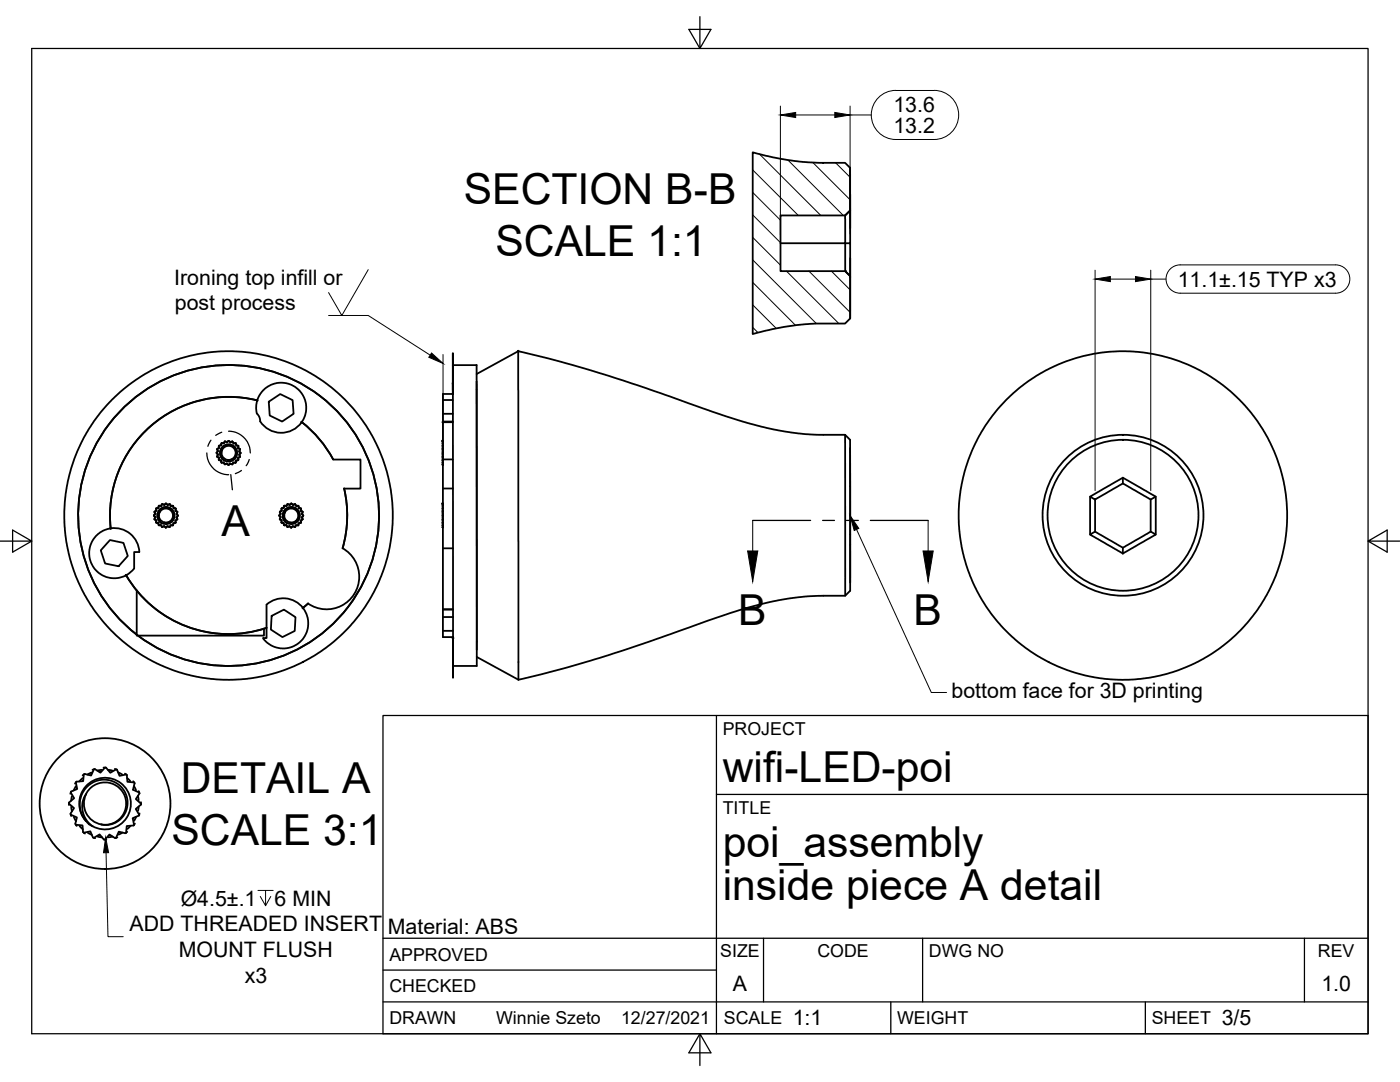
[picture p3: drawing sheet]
<svg xmlns="http://www.w3.org/2000/svg" width="279mm" height="216mm" viewBox="0 0 279 216" stroke-linecap="round" stroke-linejoin="round" font-family="sans-serif">
<!-- layer: Visible -->
<g fill="none" stroke="#000" stroke-width=".36">
<path d="M150.2 30.4l4 1 4.4 .7 4.8 .4h5.3l.2 .2a1.69 1.69 0 0 1 .8 1.9v7.4l-1 1h-12.9v11.1h12.9l1 1v7.6a1.45 1.45 0 0 1-.8 1.6l-.2 .3h-5.7l-3.9 .3-4.9 .8-4 1zM169.7 33.5v12M155.8 48.5h12.9v-4.9a1.2 1.2 0 0 1 .7-1.4l.3-.2v13.1a2.03 2.03 0 0 1-1-1.2v-5.4h1M169.7 51.5v12M51.3 79.9l.5-1.1 .7-.9 .7-.6 .9-.5 1-.3 1.3-.1 1.8 .4 .7 .4 .9 .8 .6 .8 .5 1.1 .2 1.1v1.1l-.3 1-.6 1.1M51.3 79.9l-.2 1 .1 1.6M51.3 79.9a23.7 23.7 0 0 0-29.2 25.5M51.4 79.9a23.7 23.7 0 0 0-29.3 25.5M88.4 79.8h2M90.4 76.6v-.2v2.2h-2v5.5M90.4 72.9h4.7M90.4 78.6v-5.7v59.9v-5.7h-2v-5.5"/>
<path d="M95.1 72.8l.1 60.1h-4.8M95.1 76.1v53.5M103.4 70.1l.1 65.5M103.4 70.1a294.1 294.1 0 0 1 37.8 11.7l7 2.3 6.7 1.7a46.7 46.7 0 0 0 9.4 1h4.4M103.4 70.1l-8.3 4.5M43.2 90.5l.4 .2-.3 .4M43.3 89.7l.3 .3-.4 .4M43.4 91.2l.4 .1-.1 .5M43.4 90.6v.3M43.4 89.9v.3M43.6 91.3l.1 .2M43.7 89.2l-.2 .3"/>
<path d="M43.7 89l.1 .4-.5 .2M43.7 91.8h.4l.1 .5M43.7 89h-.1M43.7 91.8v.1M43.9 91.9l.3 .2M44.1 88.7l-.2 .2M44.2 88.4v.5l-.5 .1M44.2 92.3l.4-.1 .2 .4M44.2 88.4l-.1 .1M44.2 92.3l.1 .1M44.3 89.7a1.42 1.42 0 0 1 1.8-.7 1.42 1.42 0 0 1 .9 1.7 1.42 1.42 0 0 1-1.6 1.1M44.3 89.7l-.2 .7 .1 .6 .6 .9"/>
<path d="M44.4 89.8a1.41 1.41 0 0 0 1 2M44.4 91.5a1.59 1.59 0 0 1-.2-2.1 1.59 1.59 0 0 1 2.2-.3 1.59 1.59 0 0 1 .4 2.2l-.6 .4-.8 .1M44.4 91.5l.4 .4M44.4 91.6a1.73 1.73 0 0 1 .7-2.9 1.73 1.73 0 0 1 2.2 1.8 1.73 1.73 0 0 1-2.5 1.4M44.5 92.3l.3 .1M44.7 88.3l-.2 .1M44.8 88.1l-.1 .4-.5-.1M44.8 92.6l.1 .1M45 92.7l.3-.3 .3 .4M45.1 92.6h.3M45.4 88.1l-.3 .1M45.6 88l-.3 .3-.4-.2"/>
<path d="M45.6 92.8h.1M45.6 88h-.1M45.6 88l.4 .3 .4-.2M45.8 88.1l.3 .1M46.1 92.6h-.3M46.3 88.1h.1M46.4 88.1h.1M46.4 92.7l-.5-.3-.3 .4M46.4 88.1l.2 .4 .4-.1M46.4 92.6h.1M46.5 88.3l.3 .1M46.8 92.3l-.3 .1"/>
<path d="M46.9 88.4h.1M47 92.4l-.5-.2-.1 .4M47 92.3v.1M47 88.4l.1 .5 .5 .1M47.1 92.2l-.1 .1M47.1 88.7l.2 .2M47.3 91.8l-.2 .3M47.5 88.9l.1 .1M47.5 91.8l-.4 .1-.1 .4M47.6 89.2l.1 .3M47.6 91.8h-.1M47.6 89l-.1 .5 .4 .1v-.1"/>
<path d="M47.6 91.7v.1M47.7 91.3l-.1 .2M47.8 89.9l.1 .2M47.9 90.6l-.1 .3M47.9 91.2l-.4 .1 .1 .5M47.9 91.1v.1M47.9 89.6v.1M47.9 89.7l-.2 .4 .3 .3v-.1M47.9 91v.1M48 90.4l-.3 .3 .2 .4M48 90.4h.1M51.3 82.5l.4 .6a3.9 3.9 0 0 0 3.6 3.2 5 5 0 0 0 4.9-2.1"/>
<path d="M53.6 80.2l2.3-1.6 2.5 1.2 .2 2.8-2.3 1.5-2.5-1.2zM60.2 84.2a23.7 23.7 0 0 1 6.3 7.5M66.5 91.7h5.4v5.8h-3.3M68.7 97.5a23.6 23.6 0 0 1-.3 11.9M68.7 97.5a23.7 23.7 0 0 1-.3 11.9 6.5 6.5 0 0 1 2.3 9.1 6.5 6.5 0 0 1-9.2 1.9M88.3 92.4l.1 .4M88.3 91.8v.5M88.3 91.2v.6M88.3 90.4v.7M88.3 89.5v.9M88.3 88.1h.1M88.3 88.9v.1"/>
<path d="M88.4 90.3l-.1 .1M88.4 91l-.1 .2M88.4 91.7l-.1 .1M88.4 92.2l-.1 .2M88.4 88l-.1 1.5M88.4 84.1v37.5M88.4 91.1l-.1 .1M88.4 91.8h-.1M88.4 92.3l-.1 .1M88.4 88.9l-.1 .1M88.4 89.5l-.1 .2M88.4 88.4l-.1 .1"/>
<path d="M88.4 88.4h-.1M88.4 92.6h.1M88.4 90l-.1 .1M88.4 90.6l-.1 .1M88.4 91.3h-.1M88.4 91.8l-.1 .1M88.4 89.4l-.1 .1M88.4 91.7h2M88.4 97.5h2M88.4 82.6h2M88.4 84.1h2M88.4 84.2h2"/>
<path d="M168.7 86.8l1 1v30.1l-1 1h-4.4a62.3 62.3 0 0 0-20.3 4l-14 5-10.3 3.4-6.6 1.9-9.6 2.4M168.7 86.8v32.1M169.7 89.4v26.8M217.6 99.1l6.5-3.8v.7a.65 .65 0 0 1-.6 .8l-5 2.9zM217.6 99.1v7.6M218.5 99.7v6.4M224.1 95.3l6.6 3.8-.7 .3a.61 .61 0 0 1-.9-.1l-5-2.8M229.6 99.7v5.9a.56 .56 0 0 0 .5 .8l.6 .3-6.6 3.7M230.7 99.1v7.6M21.9 107.8l2.7 .5 .9 2.6-1.8 2.1-2.7-.6-.9-2.6zM22.1 105.4l-1.2 .3-.9 .5-1.3 1.3-.5 1-.4 1.2v.9l.2 1.1 .6 1.4 .6 .7 .7 .6 1.2 .7 2 .3 .9-.2 1.2-.4M22.1 105.4a5 5 0 0 1 5.7 4.8h-1v3.2l-.6 .6-1 .8"/>
<path d="M25.2 114.8a23.7 23.7 0 0 0 28 10.5M25.2 114.8l2.1 3M27.3 117.8v9h25.4v-1.3M27.3 117.8a23.7 23.7 0 0 0 25.4 7.7M30.7 102.9l.4 .3-.3 .4M30.7 102.9v.1M30.7 102.8v.1M30.8 102.1l.3 .4-.4 .3M30.8 102.1v.1M30.9 102.1h-.1M30.9 103.7l-.1-.1 .4 .2v.5M30.9 103.1v.3"/>
<path d="M30.9 102.4v.3M31 103.8l.2 .2M31.1 101.6l.1-.1 .1 .4-.4 .2M31.2 101.7l-.2 .3M31.2 104.3h.4l.1 .5M31.2 104.3v.1M31.2 101.4h.1M31.4 104.4l.2 .2M31.6 101l.1-.1v.5h-.5M31.6 101.2l-.2 .2M31.8 100.9h-.1M31.8 104.9l.3-.2 .2 .4"/>
<path d="M31.8 102.2a1.41 1.41 0 0 0 1.1 2M31.9 104.1a1.61 1.61 0 0 1-.2-2.2 1.61 1.61 0 0 1 2.1-.4 1.61 1.61 0 0 1 .6 2.1l-.6 .6-.9 .1a1.42 1.42 0 0 0 1.6-1.3 1.42 1.42 0 0 0-1.4-1.6 1.42 1.42 0 0 0-1.5 1.4l.1 .9 .6 .7M32 104.8l.2 .1M32.2 100.8l-.2 .1M32.3 105.1h.1M32.4 100.6l-.2 .4-.5-.1M32.4 100.6h-.1M32.4 100.6h.1M32.5 105.2h-.1l.4-.3 .3 .4M32.6 105.1h.3M32.9 100.6l-.3 .1M33 100.5l-.2 .3-.4-.2"/>
<path d="M33.1 100.5h.1M33.2 100.5l.3 .3 .3-.2M33.2 105.3h-.1M33.3 100.6l.3 .1M33.6 105.1h-.3M33.9 100.6h.1M33.9 105.1l-.5-.2-.3 .4M33.9 100.6l.2 .4 .4-.1M34 100.8l.3 .1M34.3 104.8l-.3 .1M34.4 100.9h.1M34.5 104.9l-.5-.1-.1 .3"/>
<path d="M34.5 104.8h.1M34.5 100.9l.1 .1M34.6 101v.4l.5 .1M34.6 104.8h-.1M34.6 101.2l.2 .2M34.8 104.3l-.2 .2M35 101.4l.1 .1M35 101.7l.2 .3M35.1 104.3l-.5 .1-.1 .4M35.1 101.4v.1M35.1 104.2v.1M35.1 101.5l-.1 .5h.3"/>
<path d="M35.2 103.7l-.1 .3M35.3 102.4l.1 .2M35.4 103.1l-.1 .2M35.4 103.6l-.5 .2 .2 .5M35.4 102.1l-.2 .5 .3 .2M35.5 103l-.3 .2 .2 .3M35.5 102.9h.1M55.7 102.9l.4 .3-.3 .4M55.7 102.9v.1M55.7 102.8v.1M55.8 102.1l.3 .4-.4 .3M55.8 102.1v.1"/>
<path d="M55.9 102.1h-.1M55.9 103.7l-.1-.1 .5 .2-.1 .4M55.9 103.1v.3M55.9 102.4v.3M56.1 103.8l.1 .2M56.1 101.6l.2 .3-.4 .2M56.2 104.2v.1M56.2 104.3h.4l.1 .5M56.2 104.3v.1M56.2 101.7l-.1 .3M56.2 101.4h.1M56.4 104.4l.3 .2"/>
<path d="M56.6 101.2l-.2 .2M56.7 100.9v.5h-.5M56.7 104.8l.4-.1 .3 .4M56.7 100.9l-.1 .1M56.7 104.8l.1 .1M56.9 102.2a1.41 1.41 0 0 0 1 2M56.9 104.1a1.6 1.6 0 0 1-.2-2.2 1.6 1.6 0 0 1 2.2-.3 1.6 1.6 0 0 1 .5 2.1l-.6 .5-.9 .1a1.43 1.43 0 0 0 1.6-1.3 1.43 1.43 0 0 0-1.4-1.6 1.43 1.43 0 0 0-1.5 1.5l.2 .9 .5 .6-.3-.2M57 104.8l.3 .1M57.1 104.2a1.72 1.72 0 0 1 0-2.8 1.72 1.72 0 0 1 2.7 1.1 1.72 1.72 0 0 1-2.1 2l-.4-.1M57.2 100.8l-.2 .1M57.4 100.6l-.2 .4-.5-.1M57.4 100.6h-.1"/>
<path d="M57.5 100.6h-.1M57.5 105.2l.3-.3 .3 .4M57.7 105.1h.2M57.9 100.6l-.3 .1M58 100.5h.1l-.3 .3-.4-.2M58.1 100.5h.1M58.2 100.5l.3 .3 .4-.2M58.2 105.3h-.1M58.3 100.6l.3 .1M58.6 105.1h-.2M58.8 100.6h.1M58.9 100.6h.1"/>
<path d="M58.9 105.1l-.5-.2-.3 .4M58.9 100.6l.2 .4 .4-.1M59 100.8l.3 .1M59.3 104.8l-.3 .1M59.5 100.9h.1M59.5 104.9l-.5-.1-.1 .3M59.5 104.8h.1M59.5 100.9l.1 .1M59.6 101v.4h.4M59.6 104.8h-.1M59.6 101.2l.2 .2M59.8 104.3l-.2 .2"/>
<path d="M60.1 101.7l.1 .3M60.1 104.3l-.5 .1-.1 .4M60.1 101.4v.1M60.1 101.5l-.1 .5h.4M60.1 104.2l-.1 .1M60.2 103.7l-.1 .3M60.3 102.4l.1 .2M60.4 103.7l-.4 .1v.5M60.4 103.1l-.1 .2M60.4 103.6v.1M60.4 102.1l-.2 .5 .3 .3M60.5 103l-.3 .2 .2 .3"/>
<path d="M60.5 102.8v.1M60.5 102.9h.1M88.3 104.8v.5M88.3 104.3v.5M88.3 103.7v.6M88.3 102.9v.7M88.3 102v.9M88.3 105.3h.1M88.3 101.4v.1M88.3 100.6h.1M88.4 102.8l-.1 .1M88.4 103.5l-.1 .2"/>
<path d="M88.4 104.2l-.1 .1M88.4 104.8h-.1zM88.4 100.5l-.1 1.5M88.4 103.6l-.1 .1M88.4 104.3h-.1M88.4 101.5h-.1M88.4 102l-.1 .1M88.4 102.1l-.1 .1M88.4 100.9l-.1 .1M88.4 100.9h-.1M88.4 105.1l-.1 .1M88.4 102.5l-.1 .1"/>
<path d="M88.4 103.1l-.1 .1M88.4 103.8h-.1M88.4 104.3l-.1 .1M88.4 101.9l-.1 .1M88.4 109.4h2M217.6 106.7l.2-.2a.89 .89 0 0 1 1.5 0l4.2 2.5a.62 .62 0 0 1 .6 .8v.6zM229.6 106.1l-5.5 3.2M27.3 126.6a30 30 0 0 1 6.2-51.2 30 30 0 0 1 42.1 29.8 30 30 0 0 1-46.2 22.9l-1.9-1.3M53.2 125.3l-.5 .2M54.2 122.9l2.5-1.3 2.3 1.5-.2 2.8-2.4 1.2-2.3-1.5zM60.5 121.3l.7 1.2 .2 .8 .1 .8-.1 1.4-.3 .9-.6 1.1-1.4 1.2-1.1 .5-1.2 .2-1.6-.2-1.2-.5-.9-.6-.6-.8h.7v-2M60.5 121.3a5 5 0 0 0-7.3-.7v4.7"/>
<path d="M61.5 120.4l-1 .9M88.4 123.1h2M88.4 125.9h2M88.4 121.6h2M90.4 127.2v2.2v-.2M95.1 131.1l8.4 4.5M14 158.4l.1-.3 .7 1.2-1 .8v.2M14.2 157.9l-.1 .2M14.3 158.9l-.1 .9M15 156.4l.1-.3 .3 1.3-1.2 .5M15.1 156.9l-.4 .8M15.3 156l-.1 .1"/>
<path d="M16.5 155.3l-.7 .6M16.5 154.7l.2-.2-.1 1.4-1.4 .1M17.1 158.5a4.2 4.2 0 0 1 5.3-2.1 4.2 4.2 0 0 1 2.6 5.1 4.2 4.2 0 0 1-4.8 3M17.1 158.5a4.7 4.7 0 0 0 1.4 6.4 4.9 4.9 0 0 1-1.4-7.7 4.9 4.9 0 0 1 7.8 .7l.4 1.1 .2 .9-.4 1.9a4.3 4.3 0 0 1-4.9 2.7M17.2 158.5a4.2 4.2 0 0 0 3 6M18.3 154.1l-.8 .5M18.5 153.6l.2-.1-.5 1.2-1.3-.3-.2 .1M20.3 153.6l-.9 .2M20.7 153.2h.3M21 153.2l-1 1-1.1-.7h-.2M21 153.2h.1l.9 1 1.2-.7-.3-.1M21.5 153.6l.9 .1"/>
<path d="M23.2 153.5l.1 .1 .6 1.2 1.3-.3-.3-.1M23.6 154.1l.8 .4M25.2 154.5l.1 .2M25.3 154.6l.1 1.4 1.4 .1-.2-.2M25.4 155.3l.6 .6M26.7 156.9l.4 .7M26.8 156.1l.1 .2M26.9 156.3l-.4 1.3 1.3 .5-.1-.2M27.5 158.8l.2 .9M27.8 158.1v.2l-.7 1.1 1 1M13.8 160.4l1 .8-.7 1.2M13.8 160.4v.2"/>
<path d="M14.1 162.4v.2M14.1 162.6l1.2 .5-.3 1.3 .2 .2M14.1 162.6l.1 .2M14.2 161l.2 .9M14.7 163l.5 .9M15.3 164.8l-.2-.2 1.4 .1 .1 1.4 .1 .1M15.9 164.8l.6 .7M17 166.3l-.3-.1 1.3-.3 .5 1.2M17.2 163.9a5.2 5.2 0 0 1 2.1-8.4 5.2 5.2 0 0 1 6.8 5.3 5.2 5.2 0 0 1-7.6 4.1M17.5 166.2l.8 .4M18.6 167.1l.1 .1M19 167.3l-.3-.1 1.2-.7 .8 1h.3"/>
<path d="M19.5 167l.9 .1M21 167.5h.2M22.5 166.9l-.9 .2M23 167.2l-1.2-.7-.8 1M23.2 167.2h-.2M24.4 166.1l-.7 .4M25 166.3l-1.3-.4-.5 1.3 .2-.1M25.2 166.2l-.2 .1M26.1 164.8l-.7 .6M26.6 164.7l-1.3 .1-.1 1.4 .2-.2M26.8 164.6l-.1 .1M27.2 163l-.4 .8"/>
<path d="M27.7 160.9l-.1 .9M27.7 162.8l-1.2 .5 .3 1.3 .1-.3M27.8 162.6l-.1 .2M27.9 162.3l-.1 .3M28.1 160.1v.3M28.2 160.3l-.1 .2-1 .9 .7 1.2"/>
<circle cx="33.1" cy="102.9" r="1.73"/>
<circle cx="45.6" cy="102.9" r="32.8"/>
<circle cx="224.1" cy="102.9" r="32.8"/>
<circle cx="224.1" cy="102.8" r="16.1"/>
<circle cx="224.1" cy="102.8" r="15.1"/>
<circle cx="21" cy="160.3" r="13.1"/>
</g>
<g fill="#000" stroke="#000" stroke-width=".2">
<circle cx="51.3" cy="79.9" r=".17"/>
<circle cx="103.4" cy="70.1" r=".17"/>
<circle cx="60.2" cy="84.2" r=".17"/>
<circle cx="88.3" cy="88" r=".17"/>
<circle cx="88.4" cy="84.2" r=".17"/>
<circle cx="22.1" cy="105.4" r=".17"/>
<circle cx="25.2" cy="114.8" r=".17"/>
<circle cx="88.3" cy="100.5" r=".17"/>
<circle cx="60.5" cy="121.3" r=".17"/>
<circle cx="90.4" cy="127.3" r=".17"/>
</g>
<circle cx="168.7" cy="54.1" r=".18" fill="#000"/>
<!-- layer: Border -->
<path d="M6.3 9.7h266.7v196.6h-266.7zM139.7 3.3v6.4l2.2-3.8h-4.4l2.2 3.8M0 108h6.3l-3.8-2.2v4.4l3.8-2.2M273 108l3.8 2.2v-4.4l-3.8 2.2h6.4M139.7 206.3l-2.2 3.8h4.4l-2.2-3.8v6.3" fill="none" stroke="#000" stroke-width=".25"/>
<!-- layer: Titleblock -->
<path d="M76.4 142.8h196.6v63.5h-196.6zM143 158.5h130M143 142.8v63.5M76.4 199.9h196.6M76.4 193.6h66.6M76.4 187.2h196.6M152.4 187.2v12.7M177.8 199.9v6.4M184.1 187.2v12.7M228.6 199.9v6.4M260.3 187.2v12.7" fill="none" stroke="#000" stroke-width=".25"/>
<!-- layer: Annotations -->
<path d="M41.3 90.4a4.3 4.3 0 0 0 4.3 4.3M42.1 87.8l-.6 1.2M44.3 86.3l-1.2 .6M45.6 86a4.3 4.3 0 0 1 4.4 4.4M46.1 94.7l.3 3M48.2 93.9l-1.2 .6M49.7 91.7l-.6 1.2M150.2 103.8h11.6M164.2 103.8h2.3M168.9 103.8h2.4M173.7 103.8h11.5" fill="none" stroke="#000" stroke-width=".25"/>
<!-- layer: Dimensions -->
<g fill="none" stroke="#000" stroke-width=".2">
<path d="M178.8 18.1h7.6M178.8 18a4.9 4.9 0 0 0-4.9 4.9 4.9 4.9 0 0 0 4.9 4.9h7.6M186.4 18a4.9 4.9 0 0 1 4.9 4.9 4.9 4.9 0 0 1-4.9 4.9M155.7 21.2v25.6M158.8 22.9h7.8M169.7 21.2v25.5M169.7 22.9h4.2M218.5 53.9v44M221.6 55.7h5M229.7 53.9v44M229.7 55.7h3M266.6 52.9h-31.1a2.83 2.83 0 0 0-2.8 2.8 2.83 2.83 0 0 0 2.8 2.8h31.1"/>
<path d="M266.6 52.9a2.83 2.83 0 0 1 2.8 2.8 2.83 2.83 0 0 1-2.8 2.8M21.2 170.1l.3 16.8h3.1M51.5 177.7h3M53 177.7v3l-1.1-1.8M54 178.9l-1 1.8"/>
</g>
<path d="M155.7 22.9l3.1-.5v1.1zM166.6 22.4l3.1 .5-3.1 .6zM218.5 55.7l3.1-.5v1zM226.6 55.2l3.1 .5-3.1 .5zM21.1 167.1l.6 3-1 .1z" fill="#000" stroke="#000" stroke-width=".2"/>
<!-- layer: Annotations -->
<path d="M86.1 70.4l2.3 2.1-2.8-1.2zM149.2 109.9h2l-1 6.1zM169.7 102.9l1.7 2.5-.9 .5zM184.2 109.9h2l-1 6.1z" fill="#000" stroke="#000" stroke-width=".2"/>
<path d="M73.5 53.8l-5.3 9.1-2.6-4.5M65.6 62.9h7.9l12.4 8M88.4 70.7v19.2M150.2 103.8v6.1M170.9 105.6l15 32.6h3M185.2 103.8v6.1" fill="none" stroke="#000" stroke-width=".2"/>
<!-- layer: Hatching -->
<g fill="none" stroke="#000" stroke-width=".2">
<path d="M150.2 38.4l5.5 5.5M150.2 33.9l9.1 9.1M151.6 30.8l12.2 12.2M157.2 31.9l11.1 11.1M162.2 32.4l7.5 7.5M166.8 32.5l2.9 2.9M150.2 56.3l8.5 8.6M150.2 51.9l12.7 12.7M150.2 47.4l5.5 5.5M150.2 42.9l5.5 5.5M157 54.1l10.4 10.4M161.4 54.1l8.3 8.2"/>
<path d="M165.9 54.1l3.8 3.7M150.2 65.3l1.1 1.1M150.2 60.8l4.7 4.7"/>
</g>
<g font-size="8.5">
<text x="92.6" y="40.7">SECTION B-B</text>
<text x="98.9" y="51">SCALE 1:1</text>
<text x="44.2" y="106.9">A</text>
<text x="147.3" y="124.7">B</text>
<text x="182.3" y="124.7">B</text>
<text x="144.3" y="156">wifi-LED-poi</text>
<text x="36.1" y="158.3">DETAIL A</text>
<text x="34.2" y="168.6">SCALE 3:1</text>
<text x="144.3" y="171">poi_assembly</text>
<text x="144.3" y="179.6">inside piece A detail</text>
</g>
<g font-size="4.3">
<text x="178.3" y="22.4">13.6</text>
<text x="178.3" y="26.6">13.2</text>
<text x="34.8" y="56.8">Ironing top infill or</text>
<text x="235.1" y="57.2">11.1±.15 TYP x3</text>
<text x="34.9" y="61.9">post process</text>
<text x="189.9" y="139.3">bottom face for 3D printing</text>
<text x="25.9" y="185.9">ADD THREADED INSERT</text>
<text x="36.1" y="180.7">Ø4.5±.1</text>
<text x="54.8" y="180.7">6 MIN</text>
<text x="35.7" y="191">MOUNT FLUSH</text>
<text x="77.4" y="186.4">Material: ABS</text>
<text x="48.9" y="196.1">x3</text>
<text x="146.3" y="197.7">A</text>
<text x="263.7" y="197.7">1.0</text>
<text x="158.2" y="204.6">1:1</text>
<text x="243.8" y="204.6">3/5</text>
</g>
<g font-size="3.5">
<text x="144.3" y="146.6">PROJECT</text>
<text x="144.3" y="162.3">TITLE</text>
<text x="77.7" y="191.7">APPROVED</text>
<text x="143.7" y="191">SIZE</text>
<text x="163.1" y="191">CODE</text>
<text x="185.4" y="191">DWG NO</text>
<text x="263" y="191">REV</text>
<text x="77.7" y="198">CHECKED</text>
<text x="77.7" y="204.4">DRAWN</text>
<text x="99" y="204.4">Winnie Szeto</text>
<text x="124" y="204.4">12/27/2021</text>
<text x="144.5" y="204.4">SCALE</text>
<text x="179" y="204.4">WEIGHT</text>
<text x="229.8" y="204.4">SHEET</text>
</g>
</svg>
